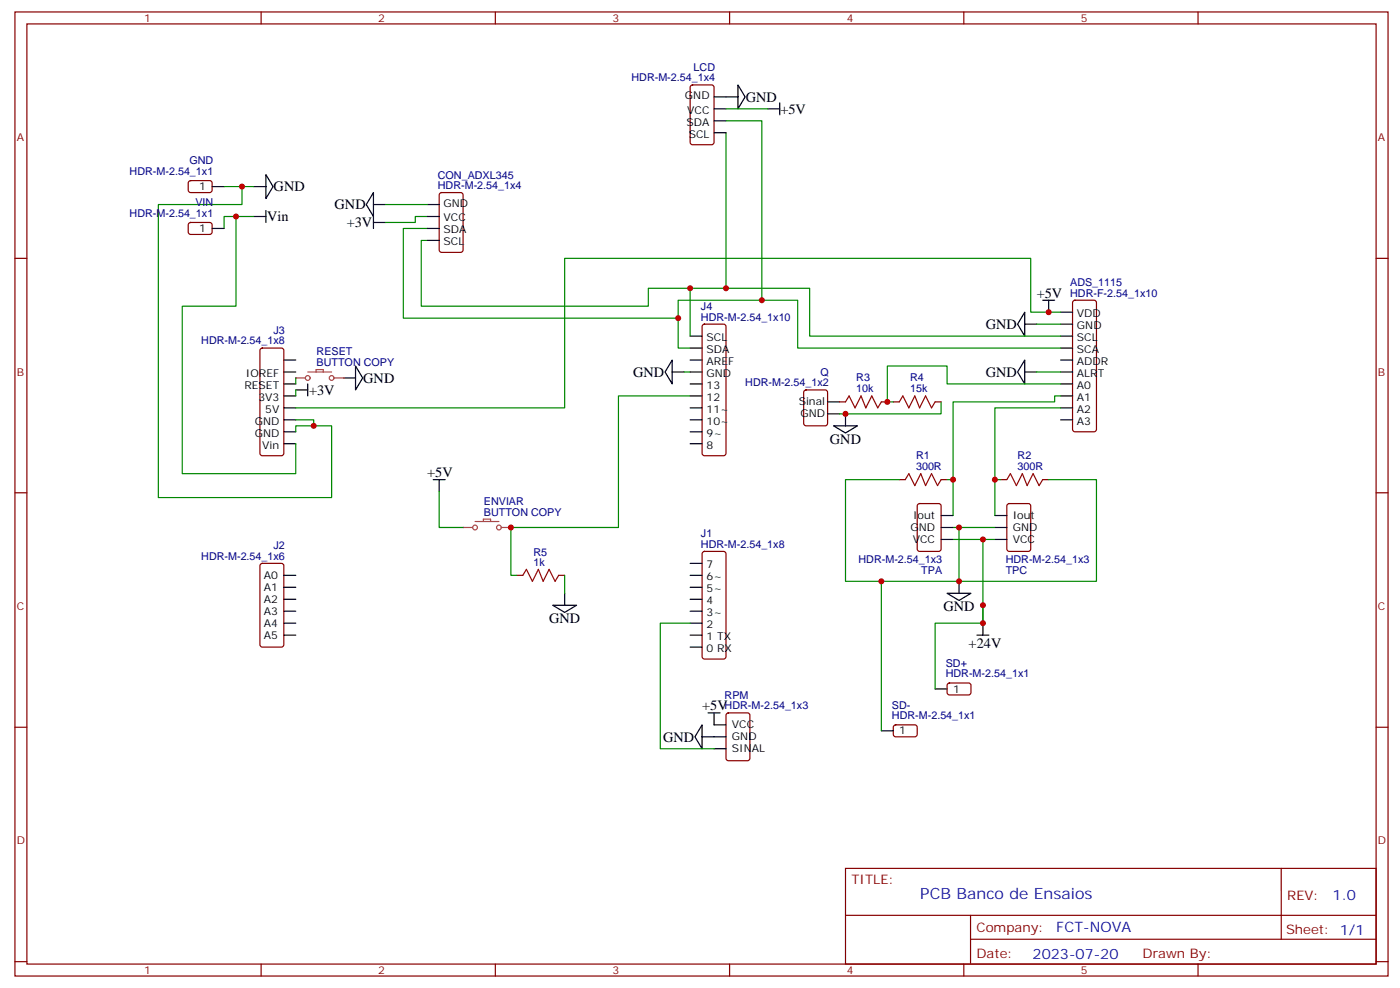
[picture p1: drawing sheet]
<svg xmlns="http://www.w3.org/2000/svg" width="413mm" height="291mm" viewBox="0 0 413 291" stroke-linecap="round" stroke-linejoin="round" font-family="sans-serif">
<g fill="none" stroke="#870000" stroke-width=".35">
<path d="M4.4 3.5h405.4v284.4h-405.4zM7.9 7.1h398.3v277.2h-398.3zM77.1 3.5v3.6M146.2 3.5v3.6M215.4 3.5v3.6M284.5 3.5v3.6M353.7 3.5v3.6M4.4 76.2h3.5M406.2 76.2h3.6M207.5 95.8l.5-.2h5.6l.5 .2 .2 .5v37.4l-.2 .5-.5 .2h-5.6l-.5-.2-.2-.5v-37.4zM77 102.9l.4-.2h5.7l.5 .2 .2 .5v30.3l-.2 .5-.5 .2h-5.7l-.5-.2-.2-.5v-30.3zM4.4 145.3h3.5"/>
<path d="M406.2 145.3h3.6M77 166.4l.4-.2h5.7l.6 .4 .1 23.5-.5 .7-5.9 .1-.6-.5-.1-23.5zM207.5 162.8l.5-.2h5.6l.5 .2 .2 .5v30.4l-.2 .5-.5 .2h-5.6l-.5-.3-.2-.4v-30.4zM4.4 214.5h3.5M406.2 214.5h3.6M249.6 256.1h156.6v28.2h-156.6zM378.2 256.1v20.9M249.6 270h156.5M286.5 277h119.6M286.5 270v14.1M4.4 283.6h3.5M77.1 284.3v3.6"/>
<path d="M146.2 284.3v3.6M215.4 284.3v3.6M284.5 284.3v3.6M353.7 284.3v3.6M406.2 283.6h3.6"/>
</g>
<g fill="none" stroke="#000" stroke-width=".35">
<path d="M203.7 99.1h3.6M83.8 106.2h3.5M83.8 109.7h3.5M83.8 113.2h3.5M83.8 116.8h3.5M101.4 111.5h3.6M105 108l2.1 3.5-2.1 3.5zM203.7 106.2h3.6M203.7 109.7h3.6M203.7 113.2h3.6M203.7 116.8h3.6M203.7 102.7h3.6"/>
<path d="M83.8 120.3h3.5M83.8 123.8h3.5M83.8 127.4h3.5M83.8 130.9h3.5M203.7 120.3h3.6M203.7 123.8h3.6M203.7 127.4h3.6M203.7 130.9h3.6M83.8 169.7h3.5M83.8 173.2h3.5M83.8 176.7h3.5M203.7 169.7h3.6"/>
<path d="M203.7 173.2h3.6M203.7 176.7h3.6M203.7 166.2h3.6M83.8 180.3h3.5M83.8 183.8h3.5M83.8 187.3h3.5M203.7 180.3h3.6M203.7 183.8h3.6M203.7 187.3h3.6M203.7 190.9h3.6"/>
</g>
<g fill="none" stroke="#a64a4a" stroke-width=".35">
<path d="M87.3 111.5h2.8M90.8 109.7h7.1M93.3 109.7v-.7h2.1v.7M98.6 111.5h2.8"/>
<circle cx="90.8" cy="111.5" r=".71"/>
<circle cx="97.9" cy="111.5" r=".71"/>
</g>
<g fill="#a64a4a">
<circle cx="101.4" cy="111.5" r=".18"/>
<circle cx="87.3" cy="111.5" r=".18"/>
</g>
<g fill="none" stroke="#000" stroke-width=".35">
<path d="M210.8 32.1h3.5M210.8 28.6h7M210.8 35.6h3.5M210.8 39.2h3.5M217.8 25l2.2 3.6-2.2 3.5zM226.7 32.1h3.5M230.2 30.3v3.6M62.6 55h3.5M75 55h3.5M78.5 51.5l2.1 3.5-2.1 3.6zM62.6 67.4h3.5M75 63.9h3.5"/>
<path d="M78.5 62.1v3.5M302.5 92.1v7l-2.1-3.5zM302.5 95.6h3.5M307.8 88.5h3.5M309.6 88.5v3.6M313.1 92.1h3.5M313.1 95.6h3.5M313.1 99.1h3.5M198.4 106.2v7l-2.1-3.5zM198.4 109.7h3.6M244.3 118.5h3.5M302.5 106.2v7l-2.1-3.5z"/>
<path d="M302.5 109.7h3.5M313.1 102.7h3.5M313.1 106.2h3.5M313.1 109.7h3.5M313.1 113.2h3.5M313.1 116.8h3.5M244.3 122.1h3.5M246.1 125.6h7l-3.5 2.1zM249.6 122.1v3.5M313.1 120.3h3.5M313.1 123.8h3.5M277.8 152h3.5"/>
<path d="M277.8 159.1h3.5M277.8 155.6h3.5M293.7 152h3.5M293.7 159.1h3.5M293.7 155.6h3.5M279.6 175h7l-3.5 2.1zM283.1 171.5v3.5M288.4 187.3h3.5M290.2 183.8v3.5M207.3 213.8v7l-2.2-3.5zM207.3 217.3h7M209 210.3h3.5"/>
<path d="M210.8 210.3v3.5h3.5M260.2 215.5h3.5M276 203.2h3.6M210.8 220.8h3.5"/>
</g>
<g fill="none" stroke="#008700" stroke-width=".35">
<path d="M214.3 39.2v45.8M214.3 35.6h10.6v52.9M214.3 32.1h12.4M66.1 55h8.9M71.4 55v5.3h-24.7v86.5h51.2v-21.2h-5.3v-1.8h-5.3M69.7 63.9v26.4h-15.9v49.4h33.5v-8.8M75 63.9h-8.9v3.5M203.7 99.1v-14.1h35.3v14.1h74.1M306 95.6h7.1M313.1 92.1h-8.8v-15.9h-137.6v44.1h-79.4M202 109.7h1.7M203.7 102.7h-3.5v-14.2h35.3v14.2h77.6"/>
<path d="M277.8 118.5v3.6h-30M306 109.7h7.1M313.1 116.8h-1.8v1.7h-30v23M313.1 113.2h-33.5v-5.2h-17.7v10.5h1.8M92.6 125.6h-5.3v1.8M313.1 120.3h-19.4v21.2M265.5 141.5h-15.9v30h33.5v-15.9M279.6 141.5h1.7v10.5M281.3 159.1h8.9M281.3 155.6h12.4M293.7 159.1h-3.5v24.7M295.5 141.5h-1.8v10.5"/>
<path d="M309.6 141.5h14.1v30h-40.6M260.2 171.5v44M290.2 178.5v5.3M203.7 183.8h-8.8v37h15.9M290.2 183.8h-14.2v19.4"/>
</g>
<g fill="none" stroke="#870000" stroke-width=".35">
<path d="M204 25.3l.4-.3h5.7l.6 .5 .1 16.5-.5 .6-5.9 .1-.6-.5-.1-16.4zM55.8 53.5l.5-.2h5.9l.4 .7v2.4l-.7 .4-5.9-.1-.4-.6v-2.1zM55.8 65.8l.5-.2 5.9 .1 .4 .6v2.4l-.7 .4h-5.9l-.4-.7v-2.1zM316.9 88.8l.4-.3h5.7l.5 .3 .2 .5v37.3l-.3 .5-.4 .3h-5.7l-.5-.3-.2-.5v-37.3zM237.5 115.2l.4-.2h5.7l.6 .4 .1 9.5-.5 .6-5.9 .1-.6-.5-.1-9.4zM247.8 118.5h1.8M260.2 118.5h1.7M263.7 118.5h1.8M276 118.5h1.8M265.5 141.5h1.7M271 148.7l.5-.2h5.6l.7 .5v12.9l-.4 .7h-5.9l-.7-.4v-13zM277.8 141.5h1.8"/>
<path d="M295.5 141.5h1.7M297.4 148.7l.5-.2h5.7l.6 .5 .1 12.9-.5 .7h-5.9l-.6-.4-.1-13zM307.8 141.5h1.8M214.5 210.5l.5-.2h5.7l.6 .4 .1 13-.5 .6-5.9 .1-.6-.5-.1-12.9zM263.9 214l.5-.2h5.9l.5 .7-.1 2.4-.6 .4-6-.1-.4-.6v-2.1zM279.8 201.6l.5-.2 5.9 .1 .4 .6v2.4l-.7 .5-5.9-.1-.4-.6v-2.2z"/>
</g>
<path d="M249.6 118.5l1-1.7 1.8 3.5 1.8-3.5 1.4 3.5 1.8-3.5 1.7 3.5 1.1-1.8M265.5 118.5l1-1.7 1.8 3.5 1.8-3.5 1.4 3.5 1.7-3.5 1.8 3.5 1-1.8M267.2 141.5l1.1-1.8 1.8 3.5 1.7-3.5 1.4 3.5 1.8-3.5 1.8 3.5 1-1.7M297.2 141.5l1.1-1.8 1.7 3.5 1.8-3.5 1.4 3.5 1.8-3.5 1.7 3.5 1.1-1.7" fill="none" stroke="#a10000" stroke-width=".35"/>
<g fill="none" stroke="#a64a4a" stroke-width=".35">
<path d="M136.7 155.6h2.8M140.2 153.8h7.1M142.7 153.8v-.7h2.1v.7M148 155.6h2.8"/>
<circle cx="140.2" cy="155.6" r=".71"/>
<circle cx="147.3" cy="155.6" r=".71"/>
</g>
<g fill="#a64a4a">
<circle cx="150.8" cy="155.6" r=".18"/>
<circle cx="136.7" cy="155.6" r=".18"/>
</g>
<g fill="none" stroke="#000" stroke-width=".35">
<path d="M110.2 56.8v7.1l-2.1-3.6zM110.2 60.3h3.6M110.2 65.6h3.6M110.2 63.9v3.5M126.1 60.3h3.5M126.1 63.9h3.5M126.1 67.4h3.5M126.1 70.9h3.5M87.3 115h3.5M90.8 113.2v3.6M127.9 141.5h3.5M129.6 141.5v3.5"/>
<path d="M163.2 178.5h7l-3.5 2.1zM166.7 175v3.5"/>
</g>
<path d="M113.8 60.3h12.3M126.1 63.9h-3.5v1.7h-8.8M126.1 70.9h-1.7v19.4h67v-5.3h12.3M126.1 67.4h-7v26.4h81.1M87.3 111.5v1.7M87.3 115v1.8M203.7 116.8h-21.1v38.8h-31.8v14.1h1.8M129.6 145v10.6h7.1M166.7 169.7v5.3" fill="none" stroke="#008700" stroke-width=".35"/>
<path d="M154.3 169.7l1.1-1.8 1.8 3.6 1.7-3.6 1.4 3.6 1.8-3.6 1.8 3.6 1-1.8" fill="none" stroke="#a10000" stroke-width=".35"/>
<path d="M129.9 57l.5-.2h5.6l.6 .4 .1 16.5-.5 .7h-5.8l-.7-.4-.1-16.5zM152.6 169.7h1.7M164.9 169.7h1.8" fill="none" stroke="#870000" stroke-width=".35"/>
<g fill="#c00">
<circle cx="290.2" cy="159.1" r=".88"/>
<circle cx="283.1" cy="155.6" r=".88"/>
<circle cx="293.7" cy="141.5" r=".88"/>
<circle cx="281.3" cy="141.5" r=".88"/>
<circle cx="283.1" cy="171.4" r=".88"/>
<circle cx="69.7" cy="63.9" r=".88"/>
<circle cx="214.3" cy="85" r=".88"/>
<circle cx="261.9" cy="118.5" r=".88"/>
<circle cx="249.6" cy="122.1" r=".88"/>
<circle cx="309.6" cy="92.1" r=".88"/>
<circle cx="71.4" cy="55" r=".88"/>
<circle cx="92.6" cy="125.6" r=".88"/>
<circle cx="224.9" cy="88.5" r=".88"/>
<circle cx="290.2" cy="178.5" r=".88"/>
<circle cx="290.2" cy="183.8" r=".88"/>
<circle cx="260.2" cy="171.4" r=".88"/>
<circle cx="150.8" cy="155.6" r=".88"/>
<circle cx="203.7" cy="85" r=".88"/>
<circle cx="200.2" cy="93.8" r=".88"/>
</g>
<text font-size="4.6" fill="#00f" x="271.7" y="265.1">PCB Banco de Ensaios</text>
<g font-size="4.2">
<text x="220.1" y="30">GND</text>
<text x="230.4" y="33.6">+5V</text>
<text x="80.8" y="56.4">GND</text>
<text x="78.9" y="65.3">Vin</text>
<text x="98.8" y="61.7">GND</text>
<text x="102.3" y="67">+3V</text>
<text x="306" y="87.8">+5V</text>
<text x="291" y="97">GND</text>
<text x="107.2" y="112.9">GND</text>
<text x="186.9" y="111.1">GND</text>
<text x="291" y="111.1">GND</text>
<text x="91.2" y="116.4">+3V</text>
<text x="245" y="130.9">GND</text>
<text x="126.1" y="140.8">+5V</text>
<text x="162.1" y="183.8">GND</text>
<text x="278.5" y="180.3">GND</text>
<text x="285.9" y="191.2">+24V</text>
<text x="207.3" y="209.6">+5V</text>
<text x="195.7" y="218.7">GND</text>
</g>
<g font-size="4.2" fill="#00f">
<text x="393.4" y="265.4">1.0</text>
<text x="311.8" y="274.9">FCT-NOVA</text>
<text x="304.8" y="282.7">2023-07-20</text>
</g>
<g font-size="3.9" fill="#800">
<text x="251.4" y="260.7">TITLE:</text>
<text x="380" y="265.4">REV:</text>
<text x="288.3" y="274.9">Company:</text>
<text x="379.6" y="275.5">Sheet: 1/1</text>
<text x="288.3" y="282.6">Date:</text>
<text x="337.3" y="282.7">Drawn By:</text>
</g>
<g font-size="3.2" fill="#800">
<text x="42.5" y="6.5">1</text>
<text x="111.7" y="6.5">2</text>
<text x="180.8" y="6.5">3</text>
<text x="249.9" y="6.5">4</text>
<text x="319.1" y="6.5">5</text>
<text x="4.9" y="41.6">A</text>
<text x="406.8" y="41.6">A</text>
<text x="4.9" y="110.8">B</text>
<text x="406.8" y="110.8">B</text>
<text x="4.9" y="179.9">C</text>
<text x="406.8" y="179.9">C</text>
<text x="4.9" y="249.1">D</text>
<text x="406.8" y="249.1">D</text>
<text x="42.5" y="287.3">1</text>
<text x="111.7" y="287.3">2</text>
<text x="180.8" y="287.3">3</text>
<text x="249.9" y="287.3">4</text>
<text x="319.1" y="287.3">5</text>
</g>
<g font-size="3.2" fill="#000080">
<text x="186.4" y="24">HDR-M-2.54_1x4</text>
<text x="204.8" y="20.8">LCD</text>
<text x="38.3" y="51.7">HDR-M-2.54_1x1</text>
<text x="55.9" y="48.4">GND</text>
<text x="129.3" y="52.7">CON_ADXL345</text>
<text x="129.3" y="55.7">HDR-M-2.54_1x4</text>
<text x="38.3" y="64">HDR-M-2.54_1x1</text>
<text x="57.7" y="60.8">VIN</text>
<text x="315.9" y="87.5">HDR-F-2.54_1x10</text>
<text x="315.9" y="84.4">ADS_1115</text>
<text x="206.9" y="94.5">HDR-M-2.54_1x10</text>
<text x="206.9" y="91.4">J4</text>
<text x="59.4" y="101.6">HDR-M-2.54_1x8</text>
<text x="80.8" y="98.4">J3</text>
<text x="93.5" y="108">BUTTON COPY</text>
<text x="93.5" y="104.8">RESET</text>
<text x="220" y="113.9">HDR-M-2.54_1x2</text>
<text x="242.2" y="110.9">Q</text>
<text x="252.8" y="112.5">R3</text>
<text x="268.7" y="112.5">R4</text>
<text x="252.8" y="115.7">10k</text>
<text x="268.7" y="115.7">15k</text>
<text x="270.4" y="135.4">R1</text>
<text x="300.4" y="135.4">R2</text>
<text x="270.4" y="138.6">300R</text>
<text x="300.4" y="138.6">300R</text>
<text x="142.8" y="148.9">ENVIAR</text>
<text x="142.8" y="152">BUTTON COPY</text>
<text x="80.8" y="161.9">J2</text>
<text x="206.9" y="161.6">HDR-M-2.54_1x8</text>
<text x="206.9" y="158.4">J1</text>
<text x="59.4" y="165.1">HDR-M-2.54_1x6</text>
<text x="157.5" y="166.9">1k</text>
<text x="157.5" y="163.8">R5</text>
<text x="253.4" y="166.2">HDR-M-2.54_1x3</text>
<text x="296.9" y="166.2">HDR-M-2.54_1x3</text>
<text x="272" y="169.2">TPA</text>
<text x="296.9" y="169.2">TPC</text>
<text x="279.2" y="196.8">SD+</text>
<text x="279.2" y="199.8">HDR-M-2.54_1x1</text>
<text x="213.9" y="209.2">HDR-M-2.54_1x3</text>
<text x="213.9" y="206.2">RPM</text>
<text x="263.3" y="209.1">SD-</text>
<text x="263.3" y="212.2">HDR-M-2.54_1x1</text>
</g>
<g font-size="3.2">
<text x="202.2" y="29.3">GND</text>
<text x="202.9" y="33.5">VCC</text>
<text x="202.7" y="37">SDA</text>
<text x="203.3" y="40.6">SCL</text>
<text x="58.8" y="56.1">1</text>
<text x="131" y="61">GND</text>
<text x="131" y="65.3">VCC</text>
<text x="58.8" y="68.4">1</text>
<text x="131" y="68.8">SDA</text>
<text x="131" y="72.3">SCL</text>
<text x="317.9" y="93.5">VDD</text>
<text x="208.6" y="100.5">SCL</text>
<text x="317.9" y="97">GND</text>
<text x="317.9" y="100.5">SCL</text>
<text x="208.6" y="104.1">SDA</text>
<text x="208.6" y="107.6">AREF</text>
<text x="317.9" y="104.1">SCA</text>
<text x="317.9" y="107.6">ADDR</text>
<text x="72.6" y="111.1">IOREF</text>
<text x="208.6" y="111.1">GND</text>
<text x="317.9" y="111.1">ALRT</text>
<text x="72.1" y="114.7">RESET</text>
<text x="76.3" y="118.2">3V3</text>
<text x="208.6" y="114.7">13</text>
<text x="208.6" y="118.2">12</text>
<text x="235.8" y="119.6">Sinal</text>
<text x="317.9" y="114.7">A0</text>
<text x="317.9" y="118.2">A1</text>
<text x="75.2" y="125.2">GND</text>
<text x="78.3" y="121.7">5V</text>
<text x="208.6" y="121.7">11~</text>
<text x="208.6" y="125.2">10~</text>
<text x="236.3" y="123.1">GND</text>
<text x="317.9" y="121.7">A2</text>
<text x="317.9" y="125.2">A3</text>
<text x="75.2" y="128.8">GND</text>
<text x="208.6" y="128.8">9~</text>
<text x="77.4" y="132.3">Vin</text>
<text x="208.6" y="132.3">8</text>
<text x="269.5" y="153.1">Iout</text>
<text x="299" y="153.1">Iout</text>
<text x="268.8" y="156.6">GND</text>
<text x="269.4" y="160.2">VCC</text>
<text x="299" y="160.2">VCC</text>
<text x="299" y="156.6">GND</text>
<text x="208.6" y="167.6">7</text>
<text x="77.8" y="170.7">A0</text>
<text x="208.6" y="171.1">6~</text>
<text x="77.8" y="174.3">A1</text>
<text x="77.8" y="177.8">A2</text>
<text x="208.6" y="174.6">5~</text>
<text x="208.6" y="178.2">4</text>
<text x="77.8" y="181.3">A3</text>
<text x="77.8" y="184.9">A4</text>
<text x="208.6" y="181.7">3~</text>
<text x="208.6" y="185.2">2</text>
<text x="77.8" y="188.4">A5</text>
<text x="208.6" y="188.7">1 TX</text>
<text x="208.6" y="192.3">0 RX</text>
<text x="281.3" y="204.3">1</text>
<text x="216.1" y="214.8">VCC</text>
<text x="216.1" y="221.9">SINAL</text>
<text x="216.1" y="218.4">GND</text>
<text x="265.5" y="216.6">1</text>
</g>
</svg>
